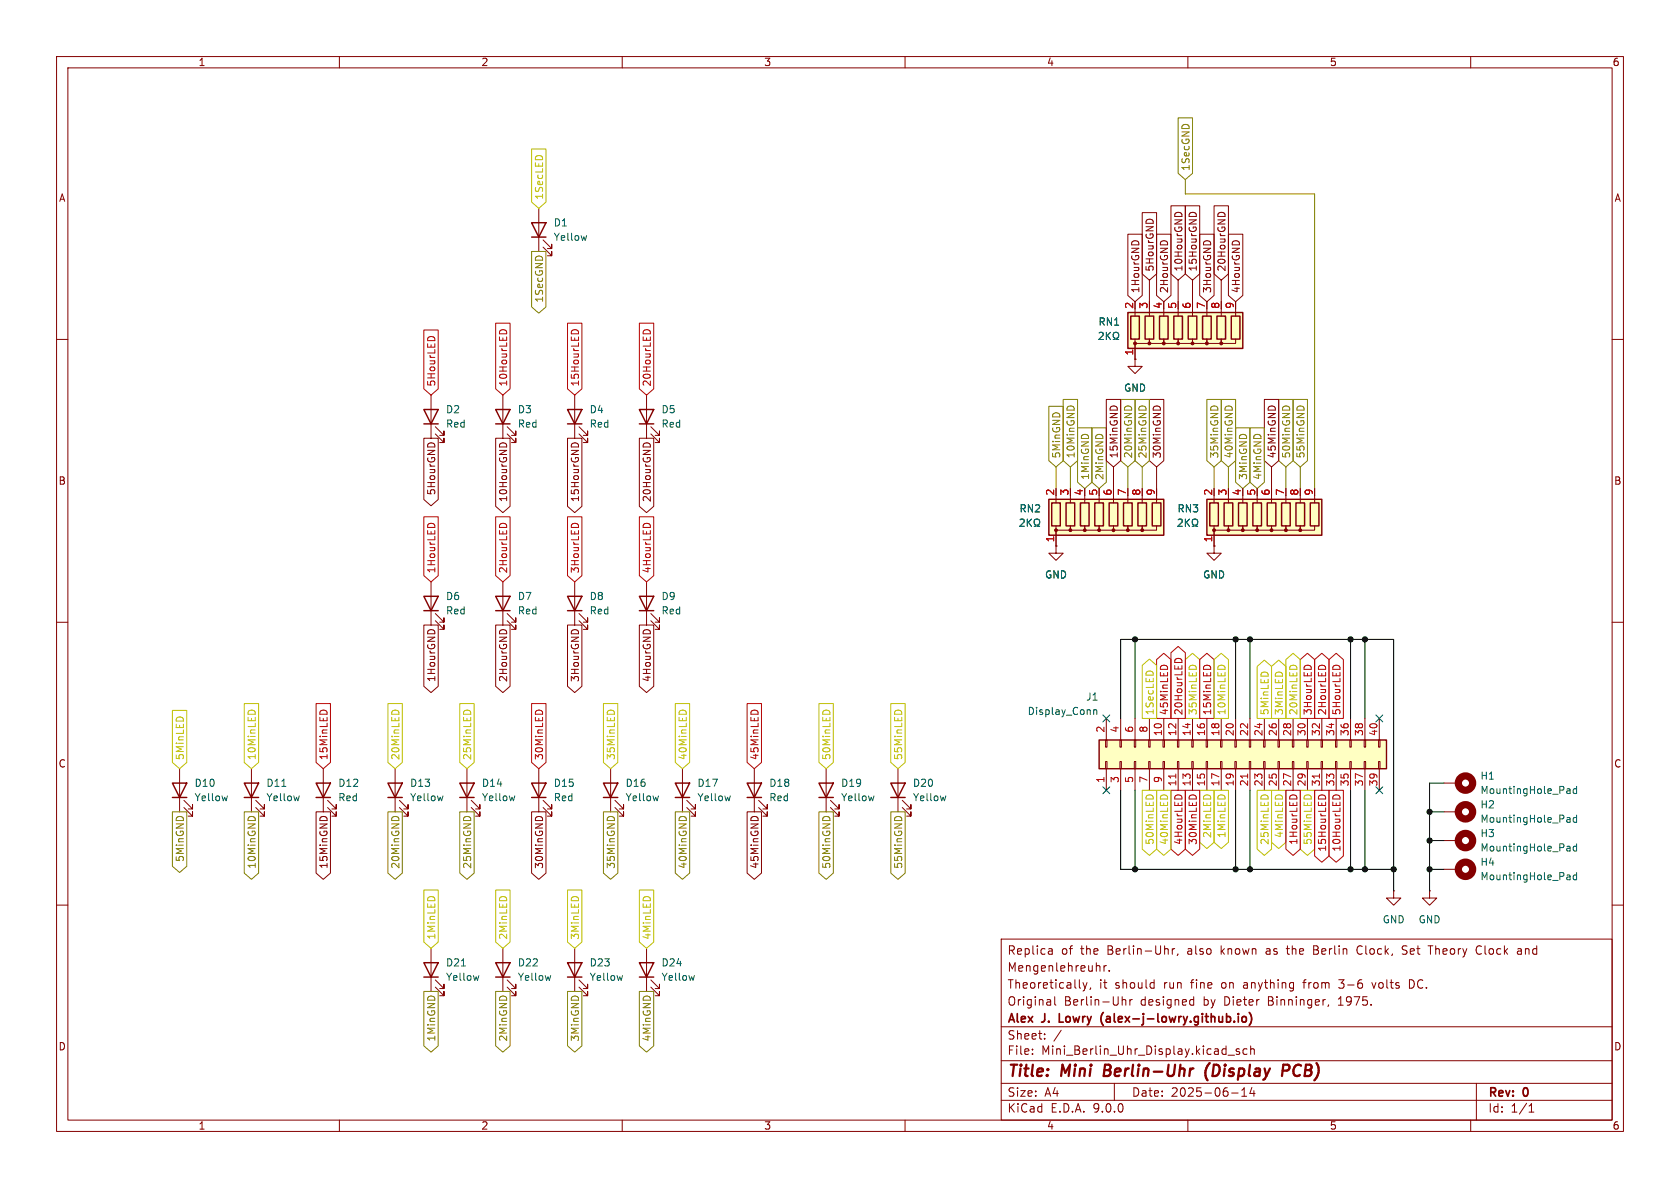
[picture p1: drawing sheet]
<svg xmlns="http://www.w3.org/2000/svg" width="297mm" height="210mm" viewBox="0 0 297 210" stroke-linecap="round" stroke-linejoin="round" font-family="sans-serif">
<g fill="none" stroke="#840000" stroke-width=".18">
<path d="M10 10h277v190h-277zM12 12h273v186h-273zM60 10v2M110 10v2M160 10v2M210 10v2M260 10v2M10 60h2M285 60h2M10 110h2M285 110h2M95.2 135.9v7.6"/>
<path d="M96 142.7l1.5 1.6v-.8v.8h-.7M96 141.5l1.5 1.5v-.8v.8h-.7M10 160h2M177 166h108v32h-108zM185.5 167.7h.3l.2 .2v.8M186 168.6l-.5 .1M186 168.1h-.5M186.5 176.2v1.3l.2 .2M190.9 174.6l.1 .1M191.5 173.7l.3 1M191.8 174.7l-.1 .4-.2 .1M192.2 173.7l-.4 1"/>
<path d="M192.8 174.6l-.1 .3M194.2 170.7l.3 .2v.8M195.2 170.7v1M195.6 170.7l-.3 .1-.1 .2M196.1 171.6v.1M198.4 176.2v1.5M198.4 176.8l.2-.1 .4 .1v.9M199.7 176.7v1M200.2 176.7l-.3 .1-.2 .2M203.9 173.7l.1 .1M204 173.2v1.5M204 174.6l-.1 .1"/>
<path d="M206.3 167.7l.2 .2v.8M207.2 167.7v1M207.7 167.7l-.3 .1-.2 .2M208.2 168.6l-.1 .3M210.6 176.7l.4 .1M211 176.2v1.5M211 177.6l-.4 .1M227.4 167.7h.6M230.3 173.7h.6M232.2 167.9h.5M232.7 167.2h-.5v1.5h.6M234.9 177.6l-.2 .3"/>
<path d="M236.6 177.7h.9M236.7 173.2h.9M236.7 174.6l.2 .1h.4M236.7 176.6h-.1M240.4 167.2a.81 .81 0 0 0-.5 .7 .81 .81 0 0 0 .5 .8M242.5 173.7l.4 1 .3-1M247.9 168.6l.6 .1M248.5 167.2h-.3l-.3 .3 .1 .3 .5 .2M249.7 173.3l-.5-.1v1.5l.5-.1M252.5 167.2h.8M261.1 168.5a.52 .52 0 0 0 .8 .1M261.9 167.3h-.1a.54 .54 0 0 0-.7 .1"/>
<path d="M268.3 167.8h.6l.1 .9M268.3 168.6h.7M269 168.1l-.7 .1M285 160h2M60 198v2M110 198v2M160 198v2M177 194.5h108M177 191.5h108M177 187.5h108M177 181.5h108M182.5 186.3v.1"/>
<path d="M182.5 185.5v.1M184.7 183.6v.1M184.7 182.8v.1M187.6 182.1l-1.3 2M197 191.5v3M210 198v2M217.1 186.5h1.1M217.7 193.2h1.2M219.1 185.5l-.4-.1-.2 .2 .1 .2 .5 .2v.3h-.6M219.5 193.8h.9M219.5 192.7l.5-.4v1.5M220.5 185.5l-.5-.1-.3 .3v.4l.2 .2h.6"/>
<path d="M221.1 185.5l.2-.1 .4 .1v.9M221.1 184.9v1.5M221.3 192.2l-.3 1.1h.9M221.7 192.8v1M260 198v2M261 191.5v6.5M270.3 196.6h.9M270.3 195.5l.4-.4v1.5"/>
</g>
<path d="M195.4 188.2l-.3 2h.8M210.8 188.9h.2M213.9 187.9a2.35 2.35 0 0 0-.4 3.1M226.8 189.3h.7a.55 .55 0 0 0 .5-.5 .55 .55 0 0 0-.4-.6h-.7l-.3 2" fill="none" stroke="#840000" stroke-width=".4"/>
<path d="M187.3 179.2v1.5h.7M195.1 179l-.4 .6M218.9 179.2v.1M218.9 179.7v1M219.7 179.8l.4-.1 .2 .3v.4l-.2 .3-.4-.1-.1-.2v-.4zM220.8 179a1.72 1.72 0 0 1 0 2.3M194.7 180.6l.4 .7" fill="none" stroke="#840000" stroke-width=".3"/>
<path d="M94 138.4h2.5l-1.3 2.6zM94 141h2.5" fill="none" stroke="#840000" stroke-width=".25"/>
<path d="M194.3 130.8h50.8v5.1h-50.8z" fill="#ffffc2"/>
<path d="M94 39.4h2.5l-1.3 2.5zM94 41.9h2.5M194.3 130.8h50.8v5.1h-50.8z" fill="none" stroke="#840000" stroke-width=".25"/>
<g fill="none" stroke="#840000" stroke-width=".18">
<path d="M95.2 36.8v7.7M96 43.7l1.5 1.5v-.7v.7h-.7M96 42.4l1.5 1.5v-.7v.7h-.7M195.5 134.6h.2v1.3h-.2zM195.5 130.8h.2v1.3h-.2zM195.6 127v3.8M195.6 135.9v3.8M198 134.6h.2v1.3h-.2zM198 130.8h.2v1.3h-.2zM198.1 127v3.8M198.1 135.9v3.8M200.5 134.6h.3v1.3h-.3z"/>
<path d="M200.5 130.8h.3v1.3h-.3zM200.7 127v3.8M200.7 135.9v3.8M203.1 134.6h.2v1.3h-.2zM203.1 130.8h.2v1.3h-.2zM203.2 127v3.8M203.2 135.9v3.8M205.6 134.6h.3v1.3h-.3zM205.6 130.8h.3v1.3h-.3zM205.7 127v3.8M205.7 135.9v3.8M208.2 134.6h.2v1.3h-.2z"/>
<path d="M208.2 130.8h.2v1.3h-.2zM208.3 127v3.8M208.3 135.9v3.8M210.7 134.6h.2v1.3h-.2zM210.7 130.8h.2v1.3h-.2zM210.8 127v3.8M210.8 135.9v3.8M213.2 134.6h.3v1.3h-.3zM213.2 130.8h.3v1.3h-.3zM213.4 127v3.8M213.4 135.9v3.8M215.8 134.6h.2v1.3h-.2z"/>
<path d="M215.8 130.8h.2v1.3h-.2zM215.9 127v3.8M215.9 135.9v3.8M218.3 134.6h.3v1.3h-.3zM218.3 130.8h.3v1.3h-.3zM218.4 127v3.8M218.4 135.9v3.8M220.9 134.6h.2v1.3h-.2zM220.9 130.8h.2v1.3h-.2zM221 127v3.8M221 135.9v3.8M223.4 134.6h.2v1.3h-.2z"/>
<path d="M223.4 130.8h.2v1.3h-.2zM223.5 127v3.8M223.5 135.9v3.8M225.9 134.6h.3v1.3h-.3zM225.9 130.8h.3v1.3h-.3zM226.1 127v3.8M226.1 135.9v3.8M228.5 134.6h.2v1.3h-.2zM228.5 130.8h.2v1.3h-.2zM228.6 127v3.8M228.6 135.9v3.8M231 134.6h.3v1.3h-.3z"/>
<path d="M231 130.8h.3v1.3h-.3zM231.1 127v3.8M231.1 135.9v3.8M233.6 134.6h.2v1.3h-.2zM233.6 130.8h.2v1.3h-.2zM233.7 127v3.8M233.7 135.9v3.8M236.1 134.6h.2v1.3h-.2zM236.1 130.8h.2v1.3h-.2zM236.2 127v3.8M236.2 135.9v3.8M238.6 134.6h.3v1.3h-.3z"/>
<path d="M238.6 130.8h.3v1.3h-.3zM238.8 127v3.8M238.8 135.9v3.8M241.2 134.6h.2v1.3h-.2zM241.2 130.8h.2v1.3h-.2zM241.3 127v3.8M241.3 135.9v3.8M243.7 134.6h.3v1.3h-.3zM243.7 130.8h.3v1.3h-.3zM243.8 127v3.8M243.8 135.9v3.8M252.7 157.5v1.3h1.3l-1.3 1.2-1.2-1.2h1.2"/>
<path d="M252.7 157.5h.1"/>
</g>
<path d="M207.9 136.8v.8M220.6 136.8v.8M233.3 136.8v.8" fill="none" stroke="#a90000" stroke-width=".18"/>
<path d="M103.7 41.6l-.2 .9M193.4 125.5v.8M193.4 125.6l.1-.1h.3l.1 .8" fill="none" stroke="#006464" stroke-width=".18"/>
<path d="M213.4 88.3h20.3v6.3h-20.3z" fill="#ffffc2"/>
<g fill="none" stroke="#840000" stroke-width=".25">
<path d="M74.9 72.4h2.6l-1.3 2.5zM74.9 74.9h2.6M100.3 72.4h2.6l-1.3 2.5zM100.3 74.9h2.6M113 72.4h2.6l-1.3 2.5zM113 74.9h2.6M213.4 88.3h20.3v6.3h-20.3zM213.9 88.9h1.5v4.1h-1.5zM216.4 88.9h1.5v4.1h-1.5zM218.9 88.9h1.6v4.1h-1.6zM221.5 88.9h1.5v4.1h-1.5zM224 88.9h1.6v4.1h-1.6z"/>
<path d="M226.6 88.9h1.5v4.1h-1.5zM229.1 88.9h1.5v4.1h-1.5zM231.6 88.9h1.6v4.1h-1.6zM74.9 105.4h2.6l-1.3 2.6zM74.9 108h2.6M87.6 105.4h2.6l-1.3 2.6zM87.6 108h2.6M30.5 138.4h2.5l-1.3 2.6zM43.2 138.4h2.5l-1.3 2.6zM55.9 138.4h2.5l-1.3 2.6zM68.6 138.4h2.5l-1.3 2.6zM81.3 138.4h2.5l-1.3 2.6z"/>
<path d="M119.4 138.4h2.5l-1.3 2.6zM132.1 138.4h2.5l-1.3 2.6zM30.5 141h2.5M43.2 141h2.5M55.9 141h2.5M68.6 141h2.5M81.3 141h2.5M119.4 141h2.5M132.1 141h2.5"/>
</g>
<g fill="#840000" stroke="#840000" stroke-width=".18">
<circle cx="214.6" cy="93.7" r=".25"/>
<circle cx="217.2" cy="93.7" r=".25"/>
<circle cx="219.7" cy="93.7" r=".25"/>
<circle cx="222.2" cy="93.7" r=".25"/>
<circle cx="224.8" cy="93.7" r=".25"/>
<circle cx="227.3" cy="93.7" r=".25"/>
<circle cx="229.9" cy="93.7" r=".25"/>
</g>
<g fill="none" stroke="#840000" stroke-width=".18">
<path d="M76.2 69.9v7.6M77 76.7l1.5 1.5v-.7v.7h-.8M77 75.4l1.5 1.6v-.8v.8h-.8M101.6 69.9v7.6M102.4 76.7l1.5 1.5v-.7v.7h-.8M102.4 75.4l1.5 1.6v-.8v.8h-.8M114.3 69.9v7.6M115.1 76.7l1.5 1.5v-.7v.7h-.8M115.1 75.4l1.5 1.6v-.8v.8h-.8M214.6 93v.7h2.6v-.7v.7h2.5v-.7v.7h2.5v-.7v.7h2.6v-.7v.7h2.5v-.7v.7h2.6v-.7v.7h2.5v-.7M214.6 96.5v1.3h-1.2l1.2 1.3 1.3-1.3h-1.3M214.6 96.5h.1"/>
<path d="M214.6 87.6v1.3M214.6 94v2.5M217.2 87.6v1.3M219.7 87.6v1.3M222.2 87.6v1.3M224.8 87.6v1.3M227.3 87.6v1.3M229.9 87.6v1.3M232.4 87.6v1.3M76.2 102.9v7.6M77 109.7l1.5 1.6v-.8v.8h-.8M77 108.5l1.5 1.5v-.8v.8h-.8"/>
<path d="M88.9 102.9v7.6M89.7 109.7l1.5 1.6v-.8v.8h-.8M89.7 108.5l1.5 1.5v-.8v.8h-.8M31.7 135.9v7.6M44.4 135.9v7.6M57.1 135.9v7.6M69.8 135.9v7.6M82.5 135.9v7.6M120.6 135.9v7.6M133.3 135.9v7.6M255.3 138.4h2.5M32.5 142.7l1.5 1.6v-.8v.8h-.7"/>
<path d="M32.5 141.5l1.5 1.5v-.8v.8h-.7M45.2 142.7l1.5 1.6v-.8v.8h-.7M45.2 141.5l1.5 1.5v-.8v.8h-.7M57.9 142.7l1.5 1.6v-.8v.8h-.7M57.9 141.5l1.5 1.5v-.8v.8h-.7M70.6 142.7l1.5 1.6v-.8v.8h-.7M70.6 141.5l1.5 1.5v-.8v.8h-.7M83.3 142.7l1.5 1.6v-.8v.8h-.7M83.3 141.5l1.5 1.5v-.8v.8h-.7M121.4 142.7l1.5 1.6v-.8v.8h-.7M121.4 141.5l1.5 1.5v-.8v.8h-.7M134.1 142.7l1.5 1.6v-.8v.8h-.7"/>
<path d="M134.1 141.5l1.5 1.5v-.8v.8h-.7M246.4 157.5v1.3h1.2l-1.2 1.2-1.3-1.2h1.3M246.4 157.5h.1M255.3 148.6h2.5"/>
</g>
<g fill="none" stroke="#006464" stroke-width=".18">
<path d="M208.3 91.9l.5-.1 .2 .3-.8 .9h.8M209.6 91.8v1.2M209.7 92.3l.6 .7M210.3 91.8l-.7 .7M210.8 93h.3v-.2a.54 .54 0 0 1-.3-.7 .54 .54 0 0 1 .8-.3 .58 .58 0 0 1-.2 1v.2h.3M49.8 139h.7M277.2 139.4h.2l.2 .2v.7M277.6 139.7l-.4 .1M278.7 139.5l-.3-.1-.3 .3 .1 .5h.5M278.7 139v1.3M40.2 140.7l-.2 .8M52.9 140.7l-.2 .8"/>
<path d="M78.3 140.7l-.2 .8M91 140.7l-.2 .8M129.1 140.7l-.2 .8M277.2 149.6h.2l.2 .2v.6M277.6 140.2l-.4 .1M277.6 150.4h-.4M277.6 149.9l-.4 .1M278.7 149.2v1.2M278.7 149.7l-.3-.1-.3 .2 .1 .6h.5"/>
</g>
<g fill="none" stroke="#840000" stroke-width="1.3">
<circle cx="259.1" cy="138.4" r="1.27"/>
<circle cx="259.1" cy="148.6" r="1.27"/>
</g>
<path d="M199.4 55.2h20.3v6.4h-20.3z" fill="#ffffc2"/>
<g fill="none" stroke="#840000" stroke-width=".25">
<path d="M199.4 55.2h20.3v6.4h-20.3zM199.9 55.9h1.5v4h-1.5zM202.4 55.9h1.6v4h-1.6zM205 55.9h1.5v4h-1.5zM207.5 55.9h1.5v4h-1.5zM210.1 55.9h1.5v4h-1.5zM212.6 55.9h1.5v4h-1.5zM215.1 55.9h1.6v4h-1.6zM217.7 55.9h1.5v4h-1.5zM87.6 72.4h2.6l-1.3 2.5zM87.6 74.9h2.6M100.3 105.4h2.6l-1.3 2.6z"/>
<path d="M100.3 108h2.6M113 105.4h2.6l-1.3 2.6zM113 108h2.6M144.8 138.4h2.5l-1.3 2.6zM157.5 138.4h2.5l-1.3 2.6zM144.8 141h2.5M157.5 141h2.5M74.9 170.2h2.6l-1.3 2.5zM74.9 172.7h2.6M87.6 170.2h2.6l-1.3 2.5zM87.6 172.7h2.6M100.3 170.2h2.6l-1.3 2.5z"/>
<path d="M100.3 172.7h2.6M113 170.2h2.6l-1.3 2.5zM113 172.7h2.6"/>
</g>
<g fill="#840000" stroke="#840000" stroke-width=".18">
<circle cx="200.7" cy="60.7" r=".25"/>
<circle cx="203.2" cy="60.7" r=".25"/>
<circle cx="205.7" cy="60.7" r=".25"/>
<circle cx="208.3" cy="60.7" r=".25"/>
<circle cx="210.8" cy="60.7" r=".25"/>
<circle cx="213.4" cy="60.7" r=".25"/>
<circle cx="215.9" cy="60.7" r=".25"/>
</g>
<g fill="none" stroke="#840000" stroke-width=".18">
<path d="M200.7 59.9v.8h2.5v-.8v.8h2.5v-.8v.8h2.6v-.8v.8h2.5v-.8v.8h2.6v-.8v.8h2.5v-.8v.8h2.5v-.8M200.7 54.6v1.3M203.2 54.6v1.3M205.7 54.6v1.3M208.3 54.6v1.3M210.8 54.6v1.3M213.4 54.6v1.3M215.9 54.6v1.3M218.4 54.6v1.3M88.9 69.9v7.6M89.7 76.7l1.5 1.5v-.7v.7h-.8M89.7 75.4l1.5 1.6v-.8v.8h-.8"/>
<path d="M200.7 63.5v1.3h-1.3l1.3 1.2 1.2-1.2h-1.2M200.7 63.5h.1M200.7 61v2.5M101.6 102.9v7.6M102.4 109.7l1.5 1.6v-.8v.8h-.8M102.4 108.5l1.5 1.5v-.8v.8h-.8M114.3 102.9v7.6M115.1 109.7l1.5 1.6v-.8v.8h-.8M115.1 108.5l1.5 1.5v-.8v.8h-.8M146 135.9v7.6M158.7 135.9v7.6M146.8 142.7l1.5 1.6v-.8v.8h-.7"/>
<path d="M146.8 141.5l1.5 1.5v-.8v.8h-.7M159.5 142.7l1.5 1.6v-.8v.8h-.7M159.5 141.5l1.5 1.5v-.8v.8h-.7M255.3 153.7h2.5M255.3 143.5h2.5M76.2 167.6v7.7M77 174.5l1.5 1.5v-.7v.7h-.8M77 173.2l1.5 1.6v-.8v.8h-.8M88.9 167.6v7.7M89.7 174.5l1.5 1.5v-.7v.7h-.8M89.7 173.2l1.5 1.6v-.8v.8h-.8M101.6 167.6v7.7"/>
<path d="M102.4 174.5l1.5 1.5v-.7v.7h-.8M102.4 173.2l1.5 1.6v-.8v.8h-.8M114.3 167.6v7.7M115.1 174.5l1.5 1.5v-.7v.7h-.8M115.1 173.2l1.5 1.6v-.8v.8h-.8"/>
</g>
<g fill="none" stroke="#006464" stroke-width=".18">
<path d="M194.3 58.9l.5-.2 .2 .4-.7 .9h.7M195.6 58.7v1.3M195.8 59.3l.5 .7M196.3 58.7l-.7 .8M196.8 60h.3v-.2a.54 .54 0 0 1-.3-.8 .54 .54 0 0 1 .8-.2 .58 .58 0 0 1-.1 1v.2h.3M154.5 140.7l-.2 .8M167.2 140.7l-.2 .8M277.2 144.5h.2l.2 .2v.7M277.2 154.7h.2l.2 .2v.6M277.6 155.5h-.4M277.6 155h-.4M277.6 145.3l-.4 .1"/>
<path d="M277.6 144.8l-.4 .1M278.7 154.7h-.3l-.3 .2 .1 .6h.5M278.7 144.1v1.3M278.7 154.2v1.3M278.7 144.6l-.3-.1-.3 .3 .1 .5h.5M81.6 170.8h.7M84.7 172.5l-.3 .8M97.4 172.5l-.3 .8M110.1 172.5l-.3 .8M122.8 172.5l-.3 .8"/>
</g>
<g fill="none" stroke="#840000" stroke-width="1.3">
<circle cx="259.1" cy="153.7" r="1.27"/>
<circle cx="259.1" cy="143.5" r="1.27"/>
</g>
<path d="M185.4 88.3h20.3v6.3h-20.3z" fill="#ffffc2"/>
<path d="M185.4 88.3h20.3v6.3h-20.3zM185.9 88.9h1.6v4.1h-1.6zM188.5 88.9h1.5v4.1h-1.5zM191 88.9h1.5v4.1h-1.5zM193.5 88.9h1.6v4.1h-1.6zM196.1 88.9h1.5v4.1h-1.5zM198.6 88.9h1.6v4.1h-1.6zM201.2 88.9h1.5v4.1h-1.5zM203.7 88.9h1.5v4.1h-1.5zM106.7 138.4h2.5l-1.3 2.6zM106.7 141h2.5" fill="none" stroke="#840000" stroke-width=".25"/>
<g fill="#840000" stroke="#840000" stroke-width=".18">
<circle cx="186.7" cy="93.7" r=".25"/>
<circle cx="189.2" cy="93.7" r=".25"/>
<circle cx="191.8" cy="93.7" r=".25"/>
<circle cx="194.3" cy="93.7" r=".25"/>
<circle cx="196.8" cy="93.7" r=".25"/>
<circle cx="199.4" cy="93.7" r=".25"/>
<circle cx="201.9" cy="93.7" r=".25"/>
</g>
<g fill="none" stroke="#840000" stroke-width=".18">
<path d="M200.7 63.5h.1M200.7 61v2.5M186.7 93v.7h2.5v-.7v.7h2.6v-.7v.7h2.5v-.7v.7h2.5v-.7v.7h2.6v-.7v.7h2.5v-.7v.7h2.6v-.7M186.7 96.5v1.3h-1.3l1.3 1.3 1.3-1.3h-1.3M186.7 96.5h.1M186.7 87.6v1.3M186.7 94v2.5M189.2 87.6v1.3M191.8 87.6v1.3M194.3 87.6v1.3M196.8 87.6v1.3M199.4 87.6v1.3"/>
<path d="M201.9 87.6v1.3M204.5 87.6v1.3M214.6 96.5h.1M214.6 94v2.5M107.9 135.9v7.6M108.7 142.7l1.5 1.6v-.8v.8h-.7M108.7 141.5l1.5 1.5v-.8v.8h-.7"/>
</g>
<g fill="none" stroke="#006464" stroke-width=".18">
<path d="M194.3 58.9l.5-.2 .2 .4-.7 .9h.7M195.6 58.7v1.3M195.8 59.3l.5 .7M196.3 58.7l-.7 .8M196.8 60h.3v-.2a.54 .54 0 0 1-.3-.8 .54 .54 0 0 1 .8-.2 .58 .58 0 0 1-.1 1v.2h.3M180.3 91.9l.5-.1 .3 .3-.8 .9h.8M181.6 91.8v1.2M181.8 92.3l.5 .7M182.3 91.8l-.7 .7M182.8 93h.3v-.2a.54 .54 0 0 1-.2-.7 .54 .54 0 0 1 .7-.3 .58 .58 0 0 1-.1 1v.2h.3M208.3 91.9l.5-.1 .2 .3-.8 .9h.8M209.6 91.8v1.2"/>
<path d="M209.7 92.3l.6 .7M210.3 91.8l-.7 .7M210.8 93h.3v-.2a.54 .54 0 0 1-.3-.7 .54 .54 0 0 1 .8-.3 .58 .58 0 0 1-.2 1v.2h.3M116.4 140.7l-.2 .8"/>
</g>
<g fill="none" stroke="#800000" stroke-width=".18">
<path d="M201.9 37.6h2.6v10.8l-1.3 1.1-1.3-1.1zM202.8 38.9l.3-.2 .6 .2M207 36.4h2.6v12l-1.3 1.1-1.3-1.1zM207.7 38a.68 .68 0 0 1 .6-.5 .68 .68 0 0 1 .7 .5M209.5 36.4h2.6v12l-1.3 1.1-1.3-1.1zM210.2 38a.68 .68 0 0 1 .7-.5 .68 .68 0 0 1 .6 .5M214.6 36.4h2.6v12l-1.3 1.1-1.3-1.1zM215.3 38a.68 .68 0 0 1 .6-.5 .68 .68 0 0 1 .7 .5M199.4 41.4h2.5v10.8l-1.2 1.1-1.3-1.1zM200.2 42.7l.4-.1 .5 .1M203.2 49.5v3.8M204.5 41.4h2.5v10.8l-1.3 1.1-1.2-1.1z"/>
<path d="M205.3 42.7l.4-.1 .5 .1M208.3 49.5v3.8M210.8 49.5v3.8M212.1 41.4h2.5v10.8l-1.2 1.1-1.3-1.1zM212.9 42.7l.4-.1 .5 .1M215.9 49.5v3.8M217.2 41.4h2.5v10.8l-1.3 1.1-1.2-1.1zM218 42.7l.4-.1 .5 .1M74.9 77.5h2.6v10.8l-1.3 1.1-1.3-1.1zM75.8 78.4l.3-.1 .6 .1M87.6 77.5h2.6v12l-1.3 1.1-1.3-1.1zM88.3 78.7a.68 .68 0 0 1 .6-.4 .68 .68 0 0 1 .7 .4"/>
<path d="M100.3 77.5h2.6v12l-1.3 1.1-1.3-1.1zM101 78.7a.68 .68 0 0 1 .6-.4 .68 .68 0 0 1 .7 .4M113 77.5h2.6v12l-1.3 1.1-1.3-1.1zM113.7 78.7a.68 .68 0 0 1 .6-.4 .68 .68 0 0 1 .7 .4M195.6 70.6h2.5v10.8l-1.3 1.2-1.2-1.2zM196.4 71.9l.4-.1 .5 .1M203.2 70.6h2.5v10.8l-1.2 1.2-1.3-1.2zM204.1 71.9l.3-.1 .6 .1M223.5 70.6h2.6v10.8l-1.3 1.2-1.3-1.2zM224.4 71.9l.3-.1 .6 .1M196.8 82.6v3.8M204.5 82.6v3.8"/>
<path d="M224.8 82.6v3.8M74.9 110.5h2.6v10.8l-1.3 1.1-1.3-1.1zM75.8 111.4l.3-.1 .6 .1M87.6 110.5h2.6v10.8l-1.3 1.1-1.3-1.1zM88.5 111.4l.3-.1 .6 .1M100.3 110.5h2.6v10.8l-1.3 1.1-1.3-1.1zM101.2 111.4l.3-.1 .6 .1M113 110.5h2.6v10.8l-1.3 1.1-1.3-1.1zM113.9 111.4l.3-.1 .6 .1M55.9 143.5h2.5v10.8l-1.3 1.2-1.2-1.2zM56.7 144.4l.4-.1 .5 .1M94 143.5h2.5v10.8l-1.3 1.2-1.2-1.2z"/>
<path d="M94.8 144.4l.4-.1 .5 .1M132.1 143.5h2.5v10.8l-1.3 1.2-1.2-1.2zM132.9 144.4l.4-.1 .5 .1"/>
</g>
<g fill="none" stroke="#bfbf00" stroke-width=".18">
<path d="M94 26.3h2.5v9.4l-1.3 1.1-1.2-1.1zM201.9 117.6l1.3-1.1 1.3 1.1v9.4h-2.6zM209.5 116.6l1.3-1.1 1.3 1.1v10.4h-2.6zM210.3 117.8l.5-.2 .6 .2M214.6 116.6l1.3-1.1 1.3 1.1v10.4h-2.6zM215.4 117.8l.4-.2 .7 .2M222.2 117.8l1.3-1.1 1.3 1.1v9.2h-2.6zM224.8 117.8l1.3-1.1 1.2 1.1v9.2h-2.5zM227.3 116.6l1.3-1.1 1.3 1.1v10.4h-2.6zM228.1 117.8l.4-.2 .7 .2M30.5 125.6h2.5v9.2l-1.3 1.1-1.2-1.1zM43.2 124.4h2.5v10.4l-1.3 1.1-1.2-1.1z"/>
<path d="M43.9 125.8l.5-.3 .7 .3M68.6 124.4h2.5v10.4l-1.3 1.1-1.2-1.1zM69.3 125.8l.5-.3 .7 .3M81.3 124.4h2.5v10.4l-1.3 1.1-1.2-1.1zM82 125.8l.5-.3 .7 .3M106.7 124.4h2.5v10.4l-1.3 1.1-1.2-1.1zM107.4 125.8l.5-.3 .7 .3M119.4 124.4h2.5v10.4l-1.3 1.1-1.2-1.1zM120.1 125.8l.5-.3 .7 .3M144.8 124.4h2.5v10.4l-1.3 1.1-1.2-1.1zM145.5 125.8l.5-.3 .7 .3M157.5 124.4h2.5v10.4l-1.3 1.1-1.2-1.1z"/>
<path d="M158.2 125.8l.5-.3 .7 .3M201.9 139.7h2.6v10.4l-1.3 1.1-1.3-1.1zM204.5 139.7h2.5v10.4l-1.3 1.1-1.2-1.1zM212.1 139.7h2.5v9.2l-1.2 1.1-1.3-1.1zM214.6 139.7h2.6v9.2l-1.3 1.1-1.3-1.1zM222.2 139.7h2.6v10.4l-1.3 1.1-1.3-1.1zM224.8 139.7h2.5v9.2l-1.2 1.1-1.3-1.1zM229.9 139.7h2.5v10.4l-1.3 1.1-1.2-1.1zM74.9 157.3h2.6v9.2l-1.3 1.1-1.3-1.1zM87.6 157.3h2.6v9.2l-1.3 1.1-1.3-1.1zM100.3 157.3h2.6v9.2l-1.3 1.1-1.3-1.1zM113 157.3h2.6v9.2l-1.3 1.1-1.3-1.1z"/>
<path d="M202.7 140.8l.4-.3 .7 .3M205.2 140.8l.5-.3 .6 .3M223 140.8l.5-.3 .6 .3M230.6 140.8l.5-.3 .6 .3"/>
</g>
<g fill="none" stroke="#808000" stroke-width=".18">
<path d="M208.3 20.8h2.5v9.8l-1.3 1.2-1.2-1.2zM209.5 31.8v2.5h22.9v52.1M94 44.5h2.5v9.8l-1.3 1.1-1.2-1.1zM185.4 71.8h2.6v9.6l-1.3 1.2-1.3-1.2zM188 70.6h2.5v10.8l-1.3 1.2-1.2-1.2zM188.8 71.9l.4-.1 .5 .1M190.5 75.6h2.5v9.6l-1.2 1.2-1.3-1.2zM193 75.6h2.6v9.6l-1.3 1.2-1.3-1.2zM198.1 70.6h2.6v10.8l-1.3 1.2-1.3-1.2zM199 71.9l.3-.1 .6 .1M200.7 70.6h2.5v10.8l-1.3 1.2-1.2-1.2zM201.5 71.9l.4-.1 .5 .1"/>
<path d="M213.4 70.6h2.5v10.8l-1.3 1.2-1.2-1.2zM214.2 71.9l.4-.1 .5 .1M215.9 70.6h2.5v10.8l-1.2 1.2-1.3-1.2zM216.8 71.9l.3-.1 .6 .1M218.4 75.6h2.6v9.6l-1.3 1.2-1.3-1.2zM221 75.6h2.5v9.6l-1.3 1.2-1.2-1.2zM226.1 70.6h2.5v10.8l-1.3 1.2-1.2-1.2zM226.9 71.9l.4-.1 .5 .1M228.6 70.6h2.5v10.8l-1.2 1.2-1.3-1.2zM229.5 71.9l.3-.1 .6 .1M186.7 82.6v3.8M189.2 82.6v3.8"/>
<path d="M199.4 82.6v3.8M201.9 82.6v3.8M214.6 82.6v3.8M217.2 82.6v3.8M227.3 82.6v3.8M229.9 82.6v3.8M30.5 143.5h2.5v9.6l-1.3 1.1-1.2-1.1zM43.2 143.5h2.5v10.8l-1.3 1.2-1.2-1.2zM44 144.4l.4-.1 .5 .1M68.6 143.5h2.5v10.8l-1.3 1.2-1.2-1.2zM69.4 144.4l.4-.1 .5 .1M81.3 143.5h2.5v10.8l-1.3 1.2-1.2-1.2z"/>
<path d="M82.1 144.4l.4-.1 .5 .1M106.7 143.5h2.5v10.8l-1.3 1.2-1.2-1.2zM107.5 144.4l.4-.1 .5 .1M119.4 143.5h2.5v10.8l-1.3 1.2-1.2-1.2zM120.2 144.4l.4-.1 .5 .1M144.8 143.5h2.5v10.8l-1.3 1.2-1.2-1.2zM145.6 144.4l.4-.1 .5 .1M157.5 143.5h2.5v10.8l-1.3 1.2-1.2-1.2zM158.3 144.4l.4-.1 .5 .1M74.9 175.3h2.6v9.6l-1.3 1.1-1.3-1.1zM87.6 175.3h2.6v9.6l-1.3 1.1-1.3-1.1zM100.3 175.3h2.6v9.6l-1.3 1.1-1.3-1.1z"/>
<path d="M113 175.3h2.6v9.6l-1.3 1.1-1.3-1.1z"/>
</g>
<g fill="none" stroke="#bf0000" stroke-width=".18">
<path d="M74.9 58.3h2.6v10.4l-1.3 1.2-1.3-1.2zM75.7 59.7l.4-.2 .7 .2M87.6 57.1h2.6v11.6l-1.3 1.2-1.3-1.2zM88.3 58.7a.68 .68 0 0 1 .6-.4 .68 .68 0 0 1 .7 .4M100.3 57.1h2.6v11.6l-1.3 1.2-1.3-1.2zM101 58.7a.68 .68 0 0 1 .6-.4 .68 .68 0 0 1 .7 .4M113 57.1h2.6v11.6l-1.3 1.2-1.3-1.2zM113.7 58.7a.68 .68 0 0 1 .6-.4 .68 .68 0 0 1 .7 .4M74.9 91.4h2.6v10.4l-1.3 1.1-1.3-1.1zM75.7 92.8l.4-.3 .7 .3M87.6 91.4h2.6v10.4l-1.3 1.1-1.3-1.1zM88.4 92.8l.4-.3 .7 .3"/>
<path d="M100.3 91.4h2.6v10.4l-1.3 1.1-1.3-1.1zM101.1 92.8l.4-.3 .7 .3M113 91.4h2.6v10.4l-1.3 1.1-1.3-1.1zM113.8 92.8l.4-.3 .7 .3M204.5 116.6l1.2-1.1 1.3 1.1v10.4h-2.5zM205.2 117.8l.5-.2 .6 .2M207 115.4l1.3-1.1 1.3 1.1v11.6h-2.6zM207.7 116.8a.68 .68 0 0 1 .6-.4 .68 .68 0 0 1 .7 .4M212.1 116.6l1.3-1.1 1.2 1.1v10.4h-2.5zM212.8 117.8l.5-.2 .7 .2M229.9 116.6l1.2-1.1 1.3 1.1v10.4h-2.5zM230.6 117.8l.5-.2 .6 .2"/>
<path d="M232.4 116.6l1.3-1.1 1.3 1.1v10.4h-2.6zM233.1 117.8l.5-.2 .7 .2M234.9 116.6l1.3-1.1 1.3 1.1v10.4h-2.6zM235.7 117.8l.5-.2 .6 .2M55.9 124.4h2.5v10.4l-1.3 1.1-1.2-1.1zM56.6 125.8l.5-.3 .7 .3M94 124.4h2.5v10.4l-1.3 1.1-1.2-1.1zM94.7 125.8l.5-.3 .7 .3M132.1 124.4h2.5v10.4l-1.3 1.1-1.2-1.1zM132.8 125.8l.5-.3 .7 .3M207 139.7h2.6v10.4l-1.3 1.1-1.3-1.1zM209.5 139.7h2.6v10.4l-1.3 1.1-1.3-1.1z"/>
<path d="M227.3 139.7h2.6v10.4l-1.3 1.1-1.3-1.1zM232.4 139.7h2.6v11.6l-1.3 1.1-1.3-1.1zM234.9 139.7h2.6v11.6l-1.3 1.1-1.3-1.1zM207.7 140.8l.5-.3 .7 .3M210.3 140.8l.5-.3 .6 .3M228.1 140.8l.4-.3 .7 .3M233.1 140.9a.68 .68 0 0 1 .6-.4 .68 .68 0 0 1 .7 .4M235.6 140.9a.68 .68 0 0 1 .7-.4 .68 .68 0 0 1 .6 .4"/>
</g>
<g fill="none" stroke="#000" stroke-width=".18">
<path d="M200.7 113v14M218.4 113v14M221 113v14M238.8 113v14M241.3 113v14M198.1 127v-14h48.3v44.5M198.1 139.7v14h48.3M200.7 139.7v14M218.4 139.7v14M221 139.7v14M238.8 139.7v14M241.3 139.7v14"/>
<path d="M255.3 138.4h-2.6v19.1M252.7 153.7h2.6M252.7 143.5h2.6M252.7 148.6h2.6"/>
</g>
<path d="M195 126.4l1.2 1.2M195 139.1l1.2 1.2M196.2 126.4l-1.2 1.2M196.2 139.1l-1.2 1.2M243.2 126.4l1.2 1.2M243.2 139.1l1.2 1.2M244.4 126.4l-1.2 1.2M244.4 139.1l-1.2 1.2" fill="none" stroke="#000084" stroke-width=".18"/>
<g fill="#000" stroke="#000" stroke-width=".18">
<circle cx="200.7" cy="113" r=".46"/>
<circle cx="218.4" cy="113" r=".46"/>
<circle cx="221" cy="113" r=".46"/>
<circle cx="238.8" cy="113" r=".46"/>
<circle cx="241.3" cy="113" r=".46"/>
<circle cx="200.7" cy="153.7" r=".46"/>
<circle cx="218.4" cy="153.7" r=".46"/>
<circle cx="221" cy="153.7" r=".46"/>
<circle cx="238.8" cy="153.7" r=".46"/>
<circle cx="241.3" cy="153.7" r=".46"/>
<circle cx="246.4" cy="153.7" r=".46"/>
<circle cx="252.7" cy="148.6" r=".46"/>
<circle cx="252.7" cy="153.7" r=".46"/>
<circle cx="252.7" cy="143.5" r=".46"/>
</g>
<g font-size="2.8" fill="#840000">
<text x="178" y="190.9">Title:</text>
<text x="187.7" y="190.9">Mini</text>
<text x="196" y="190.9">Berlin-Uhr</text>
<text x="214.7" y="190.9">(Display</text>
<text x="229.1" y="190.9">PCB)</text>
</g>
<g font-size="2.1" fill="#840000">
<text x="178" y="172">Mengenlehreuhr.</text>
<text x="178" y="169">Replica</text>
<text x="187.6" y="169">of</text>
<text x="191.1" y="169">the</text>
<text x="195.9" y="169">Berlin-Uhr,</text>
<text x="210.2" y="169">also</text>
<text x="216.2" y="169">known</text>
<text x="224.4" y="169">as</text>
<text x="228.2" y="169">the</text>
<text x="233" y="169">Berlin</text>
<text x="240.9" y="169">Clock,</text>
<text x="249.1" y="169">Set</text>
<text x="253.9" y="169">Theory</text>
<text x="262.5" y="169">Clock</text>
<text x="269.9" y="169">and</text>
<text x="178" y="178">Original</text>
<text x="178" y="175">Theoretically,</text>
<text x="188.1" y="178">Berlin-Uhr</text>
<text x="194.3" y="175">it</text>
<text x="197.2" y="175">should</text>
<text x="201.7" y="178">designed</text>
<text x="205.9" y="175">run</text>
<text x="210.8" y="175">fine</text>
<text x="212.9" y="178">by</text>
<text x="216.4" y="175">on</text>
<text x="216.7" y="178">Dieter</text>
<text x="220.4" y="175">anything</text>
<text x="224.6" y="178">Binninger,</text>
<text x="231.2" y="175">from</text>
<text x="237.2" y="178">1975.</text>
<text x="237.6" y="175">3-6</text>
<text x="243.6" y="175">volts</text>
<text x="250.3" y="175">DC.</text>
<text x="178" y="184">Sheet:</text>
<text x="178" y="181.2">Alex</text>
<text x="184.3" y="181.2">J.</text>
<text x="187.9" y="181.2">Lowry</text>
<text x="195.9" y="181.2">(alex-j-lowry.github.io)</text>
<text x="178" y="186.7">File:</text>
<text x="184.1" y="186.7">Mini_Berlin_Uhr_Display.kicad_sch</text>
<text x="178" y="196.9">KiCad</text>
<text x="178" y="194.1">Size:</text>
<text x="184.7" y="194.1">A4</text>
<text x="185.7" y="196.9">E.D.A.</text>
<text x="193.3" y="196.9">9.0.0</text>
<text x="200" y="194.1">Date:</text>
<text x="207" y="194.1">2025-06-14</text>
<text x="263" y="194.3">Rev:</text>
<text x="263" y="196.9">Id:</text>
<text x="267.1" y="196.9">1/1</text>
<text x="269.4" y="194.3">0</text>
</g>
<g font-size="1.8" fill="#840000">
<text x="35" y="11.9">1</text>
<text x="85" y="11.9">2</text>
<text x="135" y="11.9">3</text>
<text x="185" y="11.9">4</text>
<text x="235" y="11.9">5</text>
<text x="285" y="11.9">6</text>
<text x="10.3" y="35.9">A</text>
<text x="285.3" y="35.9">A</text>
<text x="10.3" y="85.9">B</text>
<text x="285.3" y="85.9">B</text>
<text x="10.3" y="135.9">C</text>
<text x="285.3" y="135.9">C</text>
<text x="10.3" y="185.9">D</text>
<text x="285.3" y="185.9">D</text>
<text x="35" y="199.9">1</text>
<text x="85" y="199.9">2</text>
<text x="135" y="199.9">3</text>
<text x="185" y="199.9">4</text>
<text x="235" y="199.9">5</text>
<text x="285" y="199.9">6</text>
</g>
<g font-size="1.8" fill="#bfbf00">
<text x="96.2" y="35.4" transform="rotate(-90 96.2 35.4)">1SecLED</text>
<text x="204.2" y="126.5" transform="rotate(-90 204.2 126.5)">1SecLED</text>
<text x="211.8" y="126.5" transform="rotate(-90 211.8 126.5)">35MinLED</text>
<text x="216.9" y="126.5" transform="rotate(-90 216.9 126.5)">10MinLED</text>
<text x="224.5" y="126.5" transform="rotate(-90 224.5 126.5)">5MinLED</text>
<text x="227" y="126.5" transform="rotate(-90 227 126.5)">3MinLED</text>
<text x="229.6" y="126.5" transform="rotate(-90 229.6 126.5)">20MinLED</text>
<text x="32.7" y="134.5" transform="rotate(-90 32.7 134.5)">5MinLED</text>
<text x="45.4" y="134.5" transform="rotate(-90 45.4 134.5)">10MinLED</text>
<text x="70.8" y="134.5" transform="rotate(-90 70.8 134.5)">20MinLED</text>
<text x="83.5" y="134.5" transform="rotate(-90 83.5 134.5)">25MinLED</text>
<text x="108.9" y="134.5" transform="rotate(-90 108.9 134.5)">35MinLED</text>
<text x="121.6" y="134.5" transform="rotate(-90 121.6 134.5)">40MinLED</text>
<text x="147" y="134.5" transform="rotate(-90 147 134.5)">50MinLED</text>
<text x="159.7" y="134.5" transform="rotate(-90 159.7 134.5)">55MinLED</text>
<text x="204.2" y="149.5" transform="rotate(-90 204.2 149.5)">50MinLED</text>
<text x="206.7" y="149.5" transform="rotate(-90 206.7 149.5)">40MinLED</text>
<text x="214.3" y="148.2" transform="rotate(-90 214.3 148.2)">2MinLED</text>
<text x="216.9" y="148.2" transform="rotate(-90 216.9 148.2)">1MinLED</text>
<text x="224.5" y="149.5" transform="rotate(-90 224.5 149.5)">25MinLED</text>
<text x="227" y="148.2" transform="rotate(-90 227 148.2)">4MinLED</text>
<text x="232.1" y="149.5" transform="rotate(-90 232.1 149.5)">55MinLED</text>
<text x="77.2" y="166.2" transform="rotate(-90 77.2 166.2)">1MinLED</text>
<text x="89.9" y="166.2" transform="rotate(-90 89.9 166.2)">2MinLED</text>
<text x="102.6" y="166.2" transform="rotate(-90 102.6 166.2)">3MinLED</text>
<text x="115.3" y="166.2" transform="rotate(-90 115.3 166.2)">4MinLED</text>
</g>
<g font-size="1.8" fill="#808000">
<text x="210.5" y="30.3" transform="rotate(-90 210.5 30.3)">1SecGND</text>
<text x="96.2" y="53.6" transform="rotate(-90 96.2 53.6)">1SecGND</text>
<text x="187.6" y="81.1" transform="rotate(-90 187.6 81.1)">5MinGND</text>
<text x="190.2" y="81.1" transform="rotate(-90 190.2 81.1)">10MinGND</text>
<text x="200.3" y="81.1" transform="rotate(-90 200.3 81.1)">20MinGND</text>
<text x="202.9" y="81.1" transform="rotate(-90 202.9 81.1)">25MinGND</text>
<text x="215.6" y="81.1" transform="rotate(-90 215.6 81.1)">35MinGND</text>
<text x="218.1" y="81.1" transform="rotate(-90 218.1 81.1)">40MinGND</text>
<text x="228.3" y="81.1" transform="rotate(-90 228.3 81.1)">50MinGND</text>
<text x="230.8" y="81.1" transform="rotate(-90 230.8 81.1)">55MinGND</text>
<text x="192.7" y="84.9" transform="rotate(-90 192.7 84.9)">1MinGND</text>
<text x="195.3" y="84.9" transform="rotate(-90 195.3 84.9)">2MinGND</text>
<text x="220.7" y="84.9" transform="rotate(-90 220.7 84.9)">3MinGND</text>
<text x="223.2" y="84.9" transform="rotate(-90 223.2 84.9)">4MinGND</text>
<text x="32.7" y="152.5" transform="rotate(-90 32.7 152.5)">5MinGND</text>
<text x="45.4" y="153.7" transform="rotate(-90 45.4 153.7)">10MinGND</text>
<text x="70.8" y="153.7" transform="rotate(-90 70.8 153.7)">20MinGND</text>
<text x="83.5" y="153.7" transform="rotate(-90 83.5 153.7)">25MinGND</text>
<text x="108.9" y="153.7" transform="rotate(-90 108.9 153.7)">35MinGND</text>
<text x="121.6" y="153.7" transform="rotate(-90 121.6 153.7)">40MinGND</text>
<text x="147" y="153.7" transform="rotate(-90 147 153.7)">50MinGND</text>
<text x="159.7" y="153.7" transform="rotate(-90 159.7 153.7)">55MinGND</text>
<text x="77.2" y="184.2" transform="rotate(-90 77.2 184.2)">1MinGND</text>
<text x="89.9" y="184.2" transform="rotate(-90 89.9 184.2)">2MinGND</text>
<text x="102.6" y="184.2" transform="rotate(-90 102.6 184.2)">3MinGND</text>
<text x="115.3" y="184.2" transform="rotate(-90 115.3 184.2)">4MinGND</text>
</g>
<g font-size="1.8" fill="#006464">
<text x="97.8" y="40.2">D1</text>
<text x="97.8" y="42.8">Yellow</text>
<text x="194.1" y="57.8">RN1</text>
<text x="198.6" y="69.4">GND</text>
<text x="78.7" y="73.3">D2</text>
<text x="78.7" y="75.8">Red</text>
<text x="91.4" y="73.3">D3</text>
<text x="91.4" y="75.8">Red</text>
<text x="104.1" y="73.3">D4</text>
<text x="104.1" y="75.8">Red</text>
<text x="116.8" y="73.3">D5</text>
<text x="116.8" y="75.8">Red</text>
<text x="180.1" y="90.8">RN2</text>
<text x="208.1" y="90.8">RN3</text>
<text x="78.7" y="106.3">D6</text>
<text x="91.4" y="106.3">D7</text>
<text x="104.1" y="106.3">D8</text>
<text x="116.8" y="106.3">D9</text>
<text x="184.7" y="102.5">GND</text>
<text x="212.6" y="102.5">GND</text>
<text x="78.7" y="108.8">Red</text>
<text x="91.4" y="108.8">Red</text>
<text x="104.1" y="108.8">Red</text>
<text x="116.8" y="108.8">Red</text>
<text x="191.9" y="124.1">J1</text>
<text x="181.6" y="126.6">Display_Conn</text>
<text x="34.3" y="141.8">Yellow</text>
<text x="34.3" y="139.3">D10</text>
<text x="47" y="141.8">Yellow</text>
<text x="47" y="139.3">D11</text>
<text x="59.7" y="139.3">D12</text>
<text x="59.7" y="141.8">Red</text>
<text x="72.4" y="141.8">Yellow</text>
<text x="72.4" y="139.3">D13</text>
<text x="85.1" y="141.8">Yellow</text>
<text x="85.1" y="139.3">D14</text>
<text x="97.8" y="139.3">D15</text>
<text x="97.8" y="141.8">Red</text>
<text x="110.5" y="141.8">Yellow</text>
<text x="110.5" y="139.3">D16</text>
<text x="123.2" y="141.8">Yellow</text>
<text x="123.2" y="139.3">D17</text>
<text x="135.9" y="139.3">D18</text>
<text x="135.9" y="141.8">Red</text>
<text x="148.6" y="141.8">Yellow</text>
<text x="148.6" y="139.3">D19</text>
<text x="161.3" y="141.8">Yellow</text>
<text x="161.3" y="139.3">D20</text>
<text x="261.6" y="138">H1</text>
<text x="261.6" y="140.6">MountingHole_Pad</text>
<text x="261.6" y="143.1">H2</text>
<text x="261.6" y="148.2">H3</text>
<text x="261.6" y="145.6">MountingHole_Pad</text>
<text x="261.6" y="150.7">MountingHole_Pad</text>
<text x="261.6" y="153.3">H4</text>
<text x="261.6" y="155.8">MountingHole_Pad</text>
<text x="244.3" y="163.4">GND</text>
<text x="250.7" y="163.4">GND</text>
<text x="78.7" y="173.6">Yellow</text>
<text x="78.7" y="171">D21</text>
<text x="91.4" y="173.6">Yellow</text>
<text x="91.4" y="171">D22</text>
<text x="104.1" y="173.6">Yellow</text>
<text x="104.1" y="171">D23</text>
<text x="116.8" y="173.6">Yellow</text>
<text x="116.8" y="171">D24</text>
</g>
<g font-size="1.8" fill="#800000">
<text x="201.6" y="51.9" transform="rotate(-90 201.6 51.9)">1HourGND</text>
<text x="204.2" y="48.1" transform="rotate(-90 204.2 48.1)">5HourGND</text>
<text x="206.7" y="51.9" transform="rotate(-90 206.7 51.9)">2HourGND</text>
<text x="209.2" y="48.1" transform="rotate(-90 209.2 48.1)">10HourGND</text>
<text x="211.8" y="48.1" transform="rotate(-90 211.8 48.1)">15HourGND</text>
<text x="214.3" y="51.9" transform="rotate(-90 214.3 51.9)">3HourGND</text>
<text x="216.9" y="48.1" transform="rotate(-90 216.9 48.1)">20HourGND</text>
<text x="219.4" y="51.9" transform="rotate(-90 219.4 51.9)">4HourGND</text>
<text x="197.8" y="81.1" transform="rotate(-90 197.8 81.1)">15MinGND</text>
<text x="205.4" y="81.1" transform="rotate(-90 205.4 81.1)">30MinGND</text>
<text x="225.7" y="81.1" transform="rotate(-90 225.7 81.1)">45MinGND</text>
<text x="77.2" y="87.6" transform="rotate(-90 77.2 87.6)">5HourGND</text>
<text x="89.9" y="88.9" transform="rotate(-90 89.9 88.9)">10HourGND</text>
<text x="102.6" y="88.9" transform="rotate(-90 102.6 88.9)">15HourGND</text>
<text x="115.3" y="88.9" transform="rotate(-90 115.3 88.9)">20HourGND</text>
<text x="77.2" y="120.7" transform="rotate(-90 77.2 120.7)">1HourGND</text>
<text x="89.9" y="120.7" transform="rotate(-90 89.9 120.7)">2HourGND</text>
<text x="102.6" y="120.7" transform="rotate(-90 102.6 120.7)">3HourGND</text>
<text x="115.3" y="120.7" transform="rotate(-90 115.3 120.7)">4HourGND</text>
<text x="58.1" y="153.7" transform="rotate(-90 58.1 153.7)">15MinGND</text>
<text x="96.2" y="153.7" transform="rotate(-90 96.2 153.7)">30MinGND</text>
<text x="134.3" y="153.7" transform="rotate(-90 134.3 153.7)">45MinGND</text>
</g>
<g font-size="1.8" fill="#a90000">
<text x="200.4" y="54.7" transform="rotate(-90 200.4 54.7)">2</text>
<text x="202.9" y="54.7" transform="rotate(-90 202.9 54.7)">3</text>
<text x="205.5" y="54.7" transform="rotate(-90 205.5 54.7)">4</text>
<text x="208" y="54.7" transform="rotate(-90 208 54.7)">5</text>
<text x="210.6" y="54.7" transform="rotate(-90 210.6 54.7)">6</text>
<text x="213.1" y="54.7" transform="rotate(-90 213.1 54.7)">7</text>
<text x="215.6" y="54.7" transform="rotate(-90 215.6 54.7)">8</text>
<text x="218.2" y="54.7" transform="rotate(-90 218.2 54.7)">9</text>
<text x="200.4" y="62.9" transform="rotate(-90 200.4 62.9)">1</text>
<text x="186.4" y="87.7" transform="rotate(-90 186.4 87.7)">2</text>
<text x="189" y="87.7" transform="rotate(-90 189 87.7)">3</text>
<text x="191.5" y="87.7" transform="rotate(-90 191.5 87.7)">4</text>
<text x="194.1" y="87.7" transform="rotate(-90 194.1 87.7)">5</text>
<text x="196.6" y="87.7" transform="rotate(-90 196.6 87.7)">6</text>
<text x="199.1" y="87.7" transform="rotate(-90 199.1 87.7)">7</text>
<text x="201.7" y="87.7" transform="rotate(-90 201.7 87.7)">8</text>
<text x="204.2" y="87.7" transform="rotate(-90 204.2 87.7)">9</text>
<text x="214.4" y="87.7" transform="rotate(-90 214.4 87.7)">2</text>
<text x="216.9" y="87.7" transform="rotate(-90 216.9 87.7)">3</text>
<text x="219.5" y="87.7" transform="rotate(-90 219.5 87.7)">4</text>
<text x="222" y="87.7" transform="rotate(-90 222 87.7)">5</text>
<text x="224.5" y="87.7" transform="rotate(-90 224.5 87.7)">6</text>
<text x="227.1" y="87.7" transform="rotate(-90 227.1 87.7)">7</text>
<text x="229.6" y="87.7" transform="rotate(-90 229.6 87.7)">8</text>
<text x="232.2" y="87.7" transform="rotate(-90 232.2 87.7)">9</text>
<text x="186.4" y="96" transform="rotate(-90 186.4 96)">1</text>
<text x="214.4" y="96" transform="rotate(-90 214.4 96)">1</text>
<text x="195.3" y="129.6" transform="rotate(-90 195.3 129.6)">2</text>
<text x="197.9" y="129.6" transform="rotate(-90 197.9 129.6)">4</text>
<text x="200.4" y="129.6" transform="rotate(-90 200.4 129.6)">6</text>
<text x="202.9" y="129.6" transform="rotate(-90 202.9 129.6)">8</text>
<text x="205.5" y="130.2" transform="rotate(-90 205.5 130.2)">10</text>
<text x="208" y="130.2" transform="rotate(-90 208 130.2)">12</text>
<text x="210.6" y="130.2" transform="rotate(-90 210.6 130.2)">14</text>
<text x="213.1" y="130.2" transform="rotate(-90 213.1 130.2)">16</text>
<text x="215.6" y="130.2" transform="rotate(-90 215.6 130.2)">18</text>
<text x="218.2" y="130.2" transform="rotate(-90 218.2 130.2)">20</text>
<text x="220.7" y="130.2" transform="rotate(-90 220.7 130.2)">22</text>
<text x="223.3" y="130.2" transform="rotate(-90 223.3 130.2)">24</text>
<text x="225.8" y="130.2" transform="rotate(-90 225.8 130.2)">26</text>
<text x="228.3" y="130.2" transform="rotate(-90 228.3 130.2)">28</text>
<text x="230.9" y="130.2" transform="rotate(-90 230.9 130.2)">30</text>
<text x="233.4" y="130.2" transform="rotate(-90 233.4 130.2)">32</text>
<text x="236" y="130.2" transform="rotate(-90 236 130.2)">34</text>
<text x="238.5" y="130.2" transform="rotate(-90 238.5 130.2)">36</text>
<text x="241" y="130.2" transform="rotate(-90 241 130.2)">38</text>
<text x="243.6" y="130.2" transform="rotate(-90 243.6 130.2)">40</text>
<text x="195.3" y="138.5" transform="rotate(-90 195.3 138.5)">1</text>
<text x="197.9" y="138.5" transform="rotate(-90 197.9 138.5)">3</text>
<text x="200.4" y="138.5" transform="rotate(-90 200.4 138.5)">5</text>
<text x="202.9" y="138.5" transform="rotate(-90 202.9 138.5)">7</text>
<text x="205.5" y="138.5" transform="rotate(-90 205.5 138.5)">9</text>
<text x="208" y="139.1" transform="rotate(-90 208 139.1)">11</text>
<text x="210.6" y="139.1" transform="rotate(-90 210.6 139.1)">13</text>
<text x="213.1" y="139.1" transform="rotate(-90 213.1 139.1)">15</text>
<text x="215.6" y="139.1" transform="rotate(-90 215.6 139.1)">17</text>
<text x="218.2" y="139.1" transform="rotate(-90 218.2 139.1)">19</text>
<text x="220.7" y="139.1" transform="rotate(-90 220.7 139.1)">21</text>
<text x="223.3" y="139.1" transform="rotate(-90 223.3 139.1)">23</text>
<text x="225.8" y="139.1" transform="rotate(-90 225.8 139.1)">25</text>
<text x="228.3" y="139.1" transform="rotate(-90 228.3 139.1)">27</text>
<text x="230.9" y="139.1" transform="rotate(-90 230.9 139.1)">29</text>
<text x="233.4" y="139.1" transform="rotate(-90 233.4 139.1)">31</text>
<text x="236" y="139.1" transform="rotate(-90 236 139.1)">33</text>
<text x="238.5" y="139.1" transform="rotate(-90 238.5 139.1)">35</text>
<text x="241" y="139.1" transform="rotate(-90 241 139.1)">37</text>
<text x="243.6" y="139.1" transform="rotate(-90 243.6 139.1)">39</text>
</g>
<g font-size="1.8" fill="#bf0000">
<text x="77.2" y="68.4" transform="rotate(-90 77.2 68.4)">5HourLED</text>
<text x="89.9" y="68.4" transform="rotate(-90 89.9 68.4)">10HourLED</text>
<text x="102.6" y="68.4" transform="rotate(-90 102.6 68.4)">15HourLED</text>
<text x="115.3" y="68.4" transform="rotate(-90 115.3 68.4)">20HourLED</text>
<text x="77.2" y="101.4" transform="rotate(-90 77.2 101.4)">1HourLED</text>
<text x="89.9" y="101.4" transform="rotate(-90 89.9 101.4)">2HourLED</text>
<text x="102.6" y="101.4" transform="rotate(-90 102.6 101.4)">3HourLED</text>
<text x="115.3" y="101.4" transform="rotate(-90 115.3 101.4)">4HourLED</text>
<text x="206.7" y="126.5" transform="rotate(-90 206.7 126.5)">45MinLED</text>
<text x="209.2" y="126.5" transform="rotate(-90 209.2 126.5)">20HourLED</text>
<text x="214.3" y="126.5" transform="rotate(-90 214.3 126.5)">15MinLED</text>
<text x="232.1" y="126.5" transform="rotate(-90 232.1 126.5)">3HourLED</text>
<text x="234.6" y="126.5" transform="rotate(-90 234.6 126.5)">2HourLED</text>
<text x="237.2" y="126.5" transform="rotate(-90 237.2 126.5)">5HourLED</text>
<text x="58.1" y="134.5" transform="rotate(-90 58.1 134.5)">15MinLED</text>
<text x="96.2" y="134.5" transform="rotate(-90 96.2 134.5)">30MinLED</text>
<text x="134.3" y="134.5" transform="rotate(-90 134.3 134.5)">45MinLED</text>
<text x="209.2" y="149.5" transform="rotate(-90 209.2 149.5)">4HourLED</text>
<text x="211.8" y="149.5" transform="rotate(-90 211.8 149.5)">30MinLED</text>
<text x="229.6" y="149.5" transform="rotate(-90 229.6 149.5)">1HourLED</text>
<text x="234.6" y="150.7" transform="rotate(-90 234.6 150.7)">15HourLED</text>
<text x="237.2" y="150.7" transform="rotate(-90 237.2 150.7)">10HourLED</text>
</g>
</svg>
